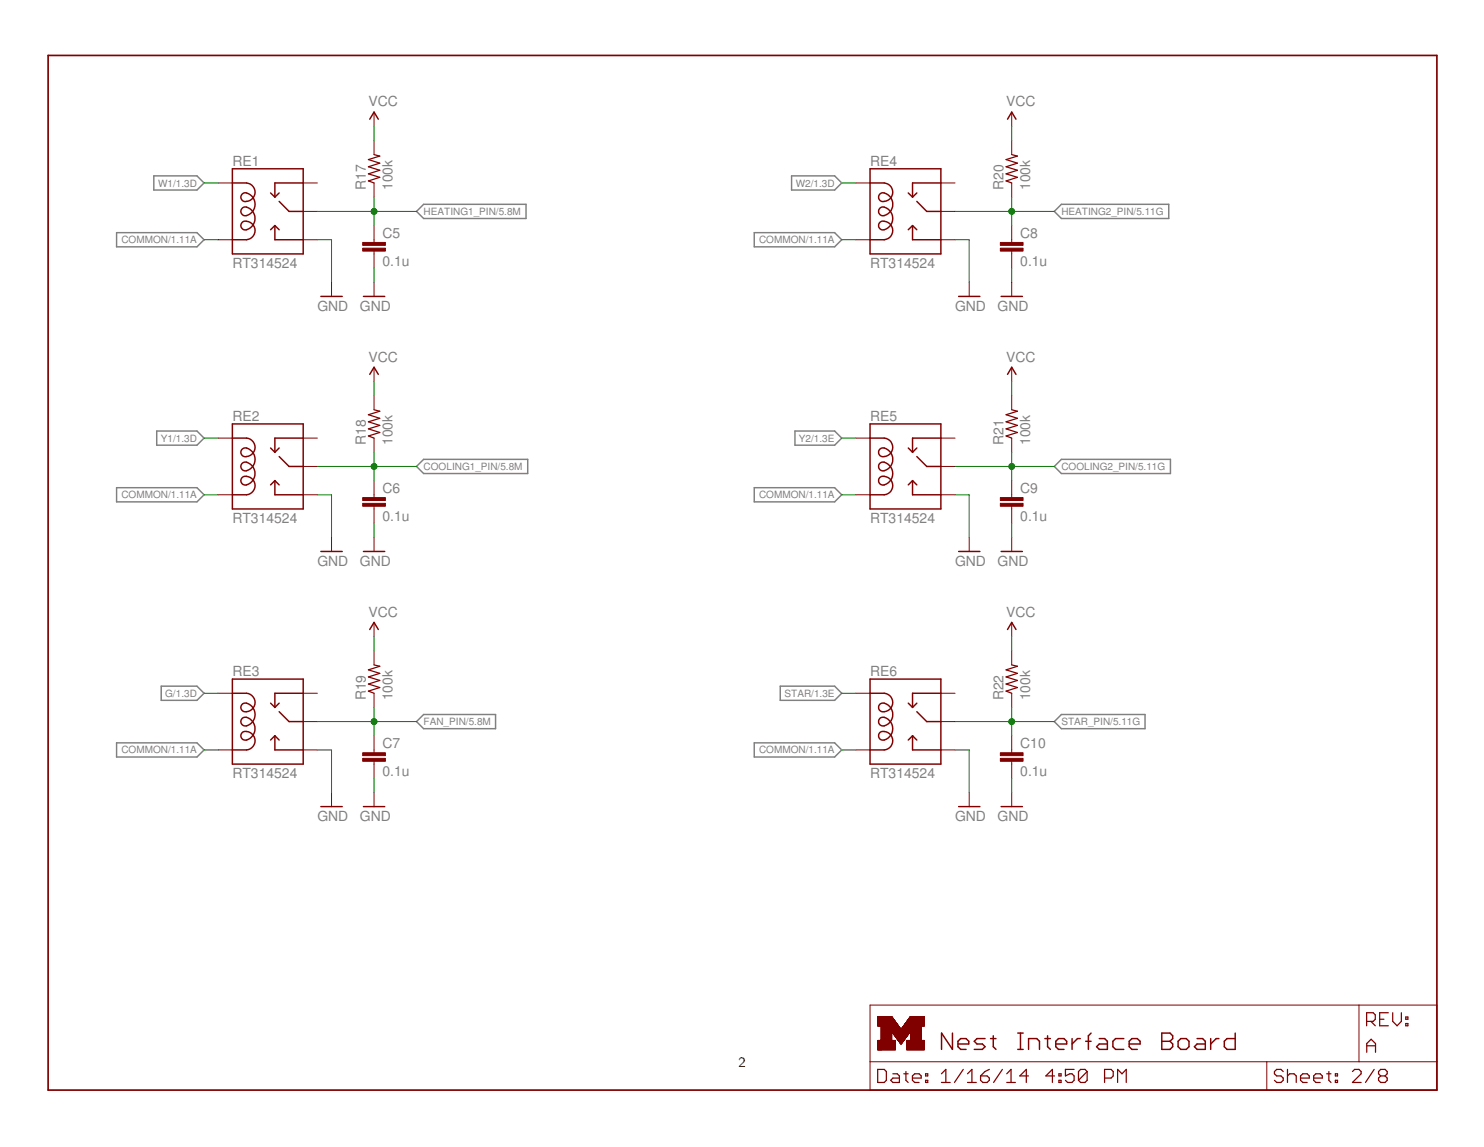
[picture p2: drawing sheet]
<svg xmlns="http://www.w3.org/2000/svg" width="279mm" height="216mm" viewBox="0 0 279 216" stroke-linecap="round" stroke-linejoin="round" font-family="sans-serif">
<g fill="none" stroke="#808080" stroke-width=".28">
<path d="M29 33.1h8.1l1.3 1.3-1.3 1.4h-8.1zM78.4 39.8l1.4-1.3h19.2v2.6h-19.2zM149 33.1h8.1l1.4 1.3-1.4 1.4h-8.1zM199.8 38.5h20.2v2.6h-20.2l-1.3-1.3zM21.9 43.8h15.2l1.3 1.3-1.3 1.4h-15.2zM142 43.8h15.1l1.4 1.3-1.4 1.4h-15.1zM21.9 91.8h15.2l1.3 1.3-1.3 1.4h-15.2zM29.5 81.1h7.6l1.3 1.4-1.3 1.3h-7.6zM78.4 87.8l1.4-1.3h19.6v2.6h-19.6zM142 91.8h15.1l1.4 1.3-1.4 1.4h-15.1zM149.7 81.1h7.4l1.4 1.4-1.4 1.3h-7.4zM199.8 86.5h20.6v2.6h-20.6l-1.3-1.3z"/>
<path d="M21.9 139.8h15.2l1.3 1.4-1.3 1.3h-15.2zM30.4 129.2h6.7l1.3 1.3-1.3 1.3h-6.7zM78.4 135.8l1.4-1.3h13.5v2.7h-13.5zM142 139.8h15.1l1.4 1.4-1.4 1.3h-15.1zM146.9 129.2h10.2l1.4 1.3-1.4 1.3h-10.2zM199.8 134.5h15.8v2.7h-15.8l-1.3-1.4z"/>
</g>
<g fill="none" stroke="#800000" stroke-width=".28">
<path d="M43.8 34.4h2.6a1.73 1.73 0 0 1 1.6 2.1 1.73 1.73 0 0 1-2.3 1.3 .86 .86 0 0 1-.1-1.2 .86 .86 0 0 1 1.2-.1 2.16 2.16 0 0 1 1.2 2.4 2.16 2.16 0 0 1-2.1 1.7 .86 .86 0 0 1-.4-1.3 .86 .86 0 0 1 1.3-.2 2.16 2.16 0 0 1 1.2 2.4 2.16 2.16 0 0 1-2.1 1.7 .83 .83 0 0 1-.5-1 .83 .83 0 0 1 1-.5 1.74 1.74 0 0 1 1.6 1.7 1.74 1.74 0 0 1-1.6 1.7h-2.6M43.8 31.8h13.3v16h-13.3zM50.9 36.3l.9 .8M52.6 37.9l1.8 1.9h2.7M52.6 36.3l-.8 .8M57.1 34.4h-5.3v2.7M69.6 22.4l.8-1.3 .8 1.3M163.8 34.4h2.7a1.73 1.73 0 0 1 1.5 2.1 1.73 1.73 0 0 1-2.3 1.3 .86 .86 0 0 1-.1-1.2 .86 .86 0 0 1 1.3-.1 2.15 2.15 0 0 1 1.2 2.4 2.15 2.15 0 0 1-2.1 1.7 .86 .86 0 0 1-.5-1.3 .86 .86 0 0 1 1.4-.2 2.16 2.16 0 0 1 1.1 2.4 2.16 2.16 0 0 1-2 1.7 .83 .83 0 0 1-.6-1 .83 .83 0 0 1 1.1-.5 1.74 1.74 0 0 1 1.6 1.7 1.74 1.74 0 0 1-1.6 1.7h-2.7M163.8 31.8h13.3v16h-13.3zM171 36.3l.8 .8M172.6 37.9l1.9 1.9h2.6M172.6 36.3l-.8 .8"/>
<path d="M177.1 34.4h-5.3v2.7M189.7 22.4l.8-1.3 .8 1.3M51.8 42.5v2.6h5.3M51.8 42.5l.8 .7M51.8 42.5l-.9 .7M60.4 55.8h4M68.4 55.8h4M171.8 42.5v2.6h5.3M171.8 42.5l.8 .7M171.8 42.5l-.8 .7M180.5 55.8h4M188.5 55.8h4"/>
<path d="M43.8 79.8h13.3v16h-13.3zM69.6 70.5l.8-1.4 .8 1.4M163.8 79.8h13.3v16h-13.3zM189.7 70.5l.8-1.4 .8 1.4M43.8 82.5h2.6a1.73 1.73 0 0 1 1.6 2.1 1.73 1.73 0 0 1-2.3 1.2 .87 .87 0 0 1-.1-1.2 .87 .87 0 0 1 1.2-.1 2.16 2.16 0 0 1 1.2 2.4 2.16 2.16 0 0 1-2.1 1.7 .86 .86 0 0 1-.4-1.3 .86 .86 0 0 1 1.3-.1 2.15 2.15 0 0 1 1.2 2.4 2.15 2.15 0 0 1-2.1 1.6 .88 .88 0 0 1-.4-1.2 .88 .88 0 0 1 1.3-.3 1.73 1.73 0 0 1 1.2 1.9 1.73 1.73 0 0 1-1.6 1.5h-2.6M50.9 84.3l.9 .8M51.8 90.5v2.6h5.3M51.8 90.5l.8 .8M51.8 90.5l-.9 .8M52.6 85.9l1.8 1.9h2.7M52.6 84.3l-.8 .8M57.1 82.5h-5.3v2.6"/>
<path d="M163.8 82.5h2.7a1.73 1.73 0 0 1 1.5 2.1 1.73 1.73 0 0 1-2.3 1.2 .87 .87 0 0 1-.1-1.2 .87 .87 0 0 1 1.3-.1 2.15 2.15 0 0 1 1.2 2.4 2.15 2.15 0 0 1-2.1 1.7 .86 .86 0 0 1-.5-1.3 .86 .86 0 0 1 1.4-.1 2.15 2.15 0 0 1 1.1 2.4 2.15 2.15 0 0 1-2 1.6 .88 .88 0 0 1-.5-1.2 .88 .88 0 0 1 1.3-.3 1.73 1.73 0 0 1 1.3 1.9 1.73 1.73 0 0 1-1.6 1.5h-2.7M171 84.3l.8 .8M171.8 90.5v2.6h5.3M171.8 90.5l.8 .8M171.8 90.5l-.8 .8M172.6 85.9l1.9 1.9h2.6M172.6 84.3l-.8 .8M177.1 82.5h-5.3v2.6M60.4 103.8h4M68.4 103.8h4M69.6 118.5l.8-1.3 .8 1.3M180.5 103.8h4"/>
<path d="M188.5 103.8h4M189.7 118.5l.8-1.3 .8 1.3M43.8 130.5h2.6a1.72 1.72 0 0 1 1.6 2.1 1.72 1.72 0 0 1-2.3 1.2 .86 .86 0 0 1-.1-1.2 .86 .86 0 0 1 1.2-.1 2.16 2.16 0 0 1 1.2 2.4 2.16 2.16 0 0 1-2.1 1.7 .86 .86 0 0 1-.4-1.3 .86 .86 0 0 1 1.3-.1 2.16 2.16 0 0 1 1.2 2.4 2.16 2.16 0 0 1-2.1 1.7 .83 .83 0 0 1-.5-1.1 .83 .83 0 0 1 1-.5 1.74 1.74 0 0 1 1.6 1.7 1.74 1.74 0 0 1-1.6 1.8h-2.6M43.8 127.8h13.3v16h-13.3zM50.9 132.4l.9 .8M51.8 138.5v2.7h5.3M51.8 138.5l.8 .8M51.8 138.5l-.9 .8M52.6 134l1.8 1.8h2.7M52.6 132.4l-.8 .8M57.1 130.5h-5.3v2.7M163.8 130.5h2.7a1.72 1.72 0 0 1 1.5 2.1 1.72 1.72 0 0 1-2.3 1.2 .86 .86 0 0 1-.1-1.2 .86 .86 0 0 1 1.3-.1 2.15 2.15 0 0 1 1.2 2.4 2.15 2.15 0 0 1-2.1 1.7 .86 .86 0 0 1-.5-1.3 .86 .86 0 0 1 1.4-.1 2.16 2.16 0 0 1 1.1 2.4 2.16 2.16 0 0 1-2 1.7 .83 .83 0 0 1-.6-1.1 .83 .83 0 0 1 1.1-.5 1.74 1.74 0 0 1 1.6 1.7 1.74 1.74 0 0 1-1.6 1.8h-2.7"/>
<path d="M163.8 127.8h13.3v16h-13.3zM171 132.4l.8 .8M171.8 138.5v2.7h5.3M171.8 138.5l.8 .8M171.8 138.5l-.8 .8M172.6 134l1.9 1.8h2.6M172.6 132.4l-.8 .8M177.1 130.5h-5.3v2.7M60.4 151.8h4M68.4 151.8h4M180.5 151.8h4M188.5 151.8h4"/>
<path d="M179.3 194.5v3l-2-3v3M180.4 196.5h2v-.5l-.5-.5h-1l-.5 .5v1l.5 .5h1M185.5 195.5h-1.6l-.5 .5 .5 .5h1.1l.5 .5-.5 .5h-1.6M186.5 195.5h1M187 195v2l.5 .5M191.6 197.5h1M191.6 194.5h1M192.1 194.5v3M193.7 197.5v-2h1.5l.5 .5v1.5M196.7 195.5h1.1M197.2 195v2l.6 .5M198.8 196.5h2v-.5l-.5-.5h-1l-.5 .5v1l.5 .5h1"/>
<path d="M201.8 195.5v2M203.4 195.5h-.5l-1.1 1M204.4 196h1M205.4 194.5l-.5 .5v2.5M207 195.5h1l.5 .5v1.5h-1.5l-.5-.5 .5-.5h1.5M211.6 195.5h-1.6l-.5 .5v1l.5 .5h1.6M212.6 196.5h2.1v-.5l-.6-.5h-1l-.5 .5v1l.5 .5h1M218.7 194.5h1.6l.5 .5v.5l-.5 .5 .5 .5v.5l-.5 .5h-1.6zM218.7 196h1.6M221.8 196l.5-.5h1.1l.5 .5v1l-.5 .5h-1.1l-.5-.5zM225.4 195.5h1l.5 .5v1.5h-1.5l-.5-.5 .5-.5h1.5M227.9 195.5v2"/>
<path d="M229.5 195.5h-.5l-1.1 1M232.6 194.5v3h-1.6l-.5-.5v-1l.5-.5h1.6"/>
</g>
<g fill="none" stroke="#800000" stroke-width=".19">
<path d="M41.1 34.4h2.7M57.1 39.8h2.7M57.1 34.4h2.7M70.4 21.1v2.7M70.4 26.4v2.7M70.4 34.4v2.7M161.1 34.4h2.7M177.1 39.8h2.7M177.1 34.4h2.7M190.5 21.1v2.7M190.5 26.4v2.7M190.5 34.4v2.7"/>
<path d="M41.1 45.1h2.7M57.1 45.1h2.7M62.4 53.1v2.7M70.4 42.5v3.2M70.4 47.2v3.3M70.4 53.1v2.7M161.1 45.1h2.7M177.1 45.1h2.7M182.5 53.1v2.7M190.5 42.5v3.2M190.5 47.2v3.3M190.5 53.1v2.7"/>
<path d="M70.4 69.1v2.7M70.4 74.5v2.6M190.5 69.1v2.7M190.5 74.5v2.6M41.1 93.1h2.7M41.1 82.5h2.7M57.1 93.1h2.7M57.1 87.8h2.7M57.1 82.5h2.7M70.4 82.5v2.6M70.4 90.5v3.2M70.4 95.3v3.2"/>
<path d="M161.1 93.1h2.7M161.1 82.5h2.7M177.1 93.1h2.7M177.1 87.8h2.7M177.1 82.5h2.7M190.5 82.5v2.6M190.5 90.5v3.2M190.5 95.3v3.2M62.4 101.1v2.7M70.4 101.1v2.7M70.4 117.2v2.6M182.5 101.1v2.7"/>
<path d="M190.5 101.1v2.7M190.5 117.2v2.6M41.1 130.5h2.7M57.1 135.8h2.7M57.1 130.5h2.7M70.4 122.5v2.7M70.4 130.5v2.7M70.4 138.5v3.2M161.1 130.5h2.7M177.1 135.8h2.7M177.1 130.5h2.7M190.5 122.5v2.7"/>
<path d="M190.5 130.5v2.7M190.5 138.5v3.2M41.1 141.2h2.7M57.1 141.2h2.7M62.4 149.2v2.6M70.4 143.3v3.2M70.4 149.2v2.6M161.1 141.2h2.7M177.1 141.2h2.7M182.5 149.2v2.6M190.5 143.3v3.2M190.5 149.2v2.6"/>
<path d="M163.8 189.2h106.7v16h-106.7zM163.8 199.9h106.7M165.3 197.6h3.3M165.3 197.5h3.3M165.3 197.4h3.3M165.3 197.3h3.3M165.3 197.2h3.3M165.3 197.1h3.3M165.3 197h3.3M165.3 196.9h3.3M165.3 196.8h3.3M165.3 196.7h3.3"/>
<path d="M165.3 196.6h3.3M165.3 196.5h3.3M165.3 196.4h3.3M165.3 196.3h3.3M165.3 196.2h3.3M165.3 196.1h3.3M165.3 196h3.3M165.3 195.9h3.3M165.3 195.8h3.3M165.3 193.1h3.9M165.3 193.1h3.8M165.3 193h3.8"/>
<path d="M165.3 192.9l3.8 .1M165.3 192.9h3.7M165.3 192.8h3.7M165.3 192.7l3.6 .1M165.3 192.7h3.6M165.3 192.6h3.5M165.3 192.5h3.4M165.3 192.4l3.4 .1M165.3 192.4h3.4M165.3 192.4h3.3M165.3 192.3h3.3M165.3 192.2h3.2"/>
<path d="M165.3 192.1l3.2 .1M165.3 192.1h3.1M165.3 192h3.1M165.3 191.9h3M165.3 191.8l3 .1M165.3 191.8h2.9M165.3 191.7h2.9M165.3 191.7h2.8M165.3 191.6l2.8 .1M165.3 191.6h2.8M165.3 191.6h2.7M165.3 191.5h2.7"/>
<path d="M165.3 191.4h2.6M165.3 191.3h2.6M165.3 197.7h.7M165.9 195.8h2M165.9 195.7h2M165.9 195.6h2M165.9 195.5h2M165.9 195.4h2M165.9 195.3h2M165.9 195.2h2M165.9 195.1h2M165.9 195h2"/>
<path d="M165.9 194.9h2M165.9 194.8h2M165.9 194.7h2M165.9 194.6h2M165.9 194.5h2M165.9 194.4h2M165.9 194.3h2M165.9 194.2h2M165.9 194.2h5.5M165.9 194.1h7.5M165.9 194h7.5M165.9 193.9h7.5"/>
<path d="M165.9 193.8h7.5M165.9 193.7h3.7M165.9 193.6h3.6M165.9 193.5l3.6 .1M165.9 193.5h3.5M165.9 193.4l3.5 .1M165.9 193.4h3.5M165.9 193.3l3.4 .1M165.9 193.3h3.4M165.9 193.2h3.3M168 194.3h3.3M168 194.4h3.2"/>
<path d="M168.1 194.4h3.1M168.1 194.5h3.1M168.1 194.5h3M168.2 194.6h2.9M168.3 194.7h2.7M168.3 194.8h2.7M168.4 194.9h2.5M168.5 194.9h2.3M168.5 195h2.3M168.6 195.1h2.1M168.6 195.9l-3.3 .1M168.6 195.2h2"/>
<path d="M168.7 195.2h1.9M168.7 195.3h1.9M168.7 195.3h1.8M168.8 195.4h1.7M168.8 195.5h1.6M168.9 195.5h1.5M168.9 195.6h1.5M168.9 195.6h1.4M169 195.6h1.3M169 195.7h1.3M169.1 195.8h1.1M169.1 195.9h1"/>
<path d="M169.2 195.9h.9M169.2 196h.8M169.3 196.1h.7M169.3 196.1h.6M169.4 196.2h.5M169.4 196.3h.5M169.5 196.3h.3M169.5 196.4h.3M169.5 196.4h.2M169.6 196.5h.1M169.7 193.7h3.7M169.8 196.4h-.3"/>
<path d="M169.8 193.6h3.6M169.8 193.5h3.6M169.9 193.5h3.5M169.9 193.4h3.5M170 193.3h3.4M170.1 196h-.9M170.1 193.2h3.3M170.2 193.1h3.8M170.2 193h3.8M170.2 195.7l-1.1 .1M170.3 192.9h3.7M170.3 192.8h3.7"/>
<path d="M170.4 192.7h3.6M170.5 192.7h3.5M170.5 195.4h-1.7M170.5 192.6h3.5M170.6 192.5h3.4M170.6 192.4h3.4M170.7 192.4h3.3M170.7 192.3h3.3M170.7 197.6h3.3M170.7 197.5h3.3M170.7 197.4h3.3M170.7 197.3h3.3"/>
<path d="M170.7 197.2h3.3M170.7 197.1h3.3M170.7 197h3.3M170.7 196.9h3.3M170.7 196.8h3.3M170.7 196.7h3.3M170.7 196.6h3.3M170.7 196.5h3.3M170.7 196.4h3.3M170.7 196.3h3.3M170.7 196.2h3.3M170.7 196.1h3.3"/>
<path d="M170.7 196h3.3M170.7 195.9h3.3M170.8 192.2h3.2M170.8 195h-2.3M170.9 192.1h3.1M170.9 192h3.1M170.9 194.8h-2.5M171 191.9h3M171 191.8h3M171.1 191.8h2.9M171.1 191.7h2.9M171.2 191.7h2.8"/>
<path d="M171.2 191.6h2.8M171.3 191.5h2.7M171.3 194.2l-3.3 .1M171.3 194.2v.1M171.3 191.4h2.7M171.4 195.8h.1M171.4 191.4h2.6M171.4 191.3h2.6M171.4 195.8h2M171.4 195.7h2M171.4 195.6h2M171.4 195.5h2"/>
<path d="M171.4 195.4h2M171.4 195.3h2M171.4 195.2h2M171.4 195.1h2M171.4 195h2M171.4 194.9h2M171.4 194.8h2M171.4 194.7h2M171.4 194.6h2M171.4 194.5h2M171.4 194.4h2M171.4 194.3h2"/>
<path d="M171.4 194.2h2M173.4 194.1h-7.5M173.4 193.1h.1M174 193.1h-3.9M238.5 199.9v5.3M255.9 189.2v10.7"/>
</g>
<g fill="none" stroke="#800000" stroke-width=".23">
<path d="M70.4 29.1l1.1 .3-2.1 .6 2.1 .7-2.1 .7 2.1 .6-2.1 .7 2.1 .7-2.1 .7 1 .3M190.5 29.1l1.1 .3-2.2 .6 2.2 .7-2.2 .7 2.2 .6-2.2 .7 2.2 .7-2.2 .7 1.1 .3M70.4 77.1l1.1 .3-2.1 .7 2.1 .6-2.1 .7 2.1 .7-2.1 .6 2.1 .7-2.1 .7 1 .4M190.5 77.1l1.1 .3-2.2 .7 2.2 .6-2.2 .7 2.2 .7-2.2 .6 2.2 .7-2.2 .7 1.1 .4M70.4 125.2l1.1 .2-2.1 .7 2.1 .6-2.1 .7 2.1 .7-2.1 .7 2.1 .6-2.1 .7 1 .4M190.5 125.2l1.1 .2-2.2 .7 2.2 .6-2.2 .7 2.2 .7-2.2 .7 2.2 .6-2.2 .7 1.1 .4M257.3 192.3h1.2l.4-.4v-.9l-.4-.4h-1.2v2.5M257.3 198.1v-1.7l.8-.8 .9 .8v1.7M257.3 196.8h1.7M258.1 192.3l.8 .8M259.8 191.9h.8M261.4 190.6h-1.6v2.5h1.6"/>
<path d="M262.2 190.6v1.7l.8 .8 .8-.8v-1.7M264.7 192.7h.4v.4h-.4zM264.7 191.4h.4v.5h-.4zM165.2 201.3h1.3l.4 .4v1.6l-.4 .5h-1.3zM168.1 202.1h.8l.4 .4v1.3h-1.2l-.4-.5 .4-.4h1.2M170.2 202.1h.8M170.6 201.7v1.6l.4 .5M171.8 202.9h1.6v-.4l-.4-.4h-.8l-.4 .4v.8l.4 .5h.8M174.3 203.3h.4v.5h-.4zM174.3 202.1h.4v.4h-.4zM177.2 203.8h1.7M177.2 202.1l.9-.8v2.5"/>
<path d="M181.4 201.3l-1.7 2.5M182.2 203.8h1.6M182.2 202.1l.8-.8v2.5M184.6 202.5h1.2l.5 .4v.4l-.5 .5h-.8l-.4-.5zM186.3 201.3l-.9 .4-.8 .8M188.7 201.3l-1.6 2.5M189.5 203.8h1.7M189.5 202.1l.9-.8v2.5M193.6 202.5h-1.6l1.2-1.2v2.5M198.5 202.5h-1.6l1.2-1.2v2.5M199.4 203.3h.4v.5h-.4zM199.4 202.1h.4v.4h-.4z"/>
<path d="M202.2 201.3h-1.6v1.2l.8-.4h.4l.4 .4v.8l-.4 .5h-.8l-.4-.5M204.7 201.7v1.6l-.4 .5h-.8l-.4-.5M204.7 201.7l-.4-.4h-.8l-.4 .4v1.6M204.7 201.7l-1.6 1.6M208 202.9h1.2l.4-.4v-.8l-.4-.4h-1.2v2.5M210.4 203.8v-2.5l.8 .8 .8-.8v2.5M241.6 201.7l-.4-.4h-.8l-.5 .4v.4l.5 .4h.8l.4 .4v.4l-.4 .5h-.8l-.5-.5M242.4 202.5l.4-.4h.8l.5 .4v1.3M242.4 201.3v2.5M244.9 202.9h1.6v-.4l-.4-.4h-.8l-.4 .4v.8l.4 .5h.8M247.3 202.9h1.7v-.4l-.4-.4h-.9l-.4 .4v.8l.4 .5h.9M249.8 202.1h.8"/>
<path d="M250.2 201.7v1.6l.4 .5M251.4 203.3h.4v.5h-.4zM251.4 202.1h.4v.4h-.4zM254.6 201.7l.4-.4h.9l.4 .4v.4l-1.7 1.7h1.7M258.7 201.3l-1.6 2.5M259.9 202.5l-.4 .4v.4l.4 .5h.9l.4-.5v-.4l-.4-.4M259.9 202.5l-.4-.4v-.4l.4-.4h.9l.4 .4v.4l-.4 .4M259.9 202.5h.9"/>
</g>
<g fill="#800000" stroke="#800000" stroke-width=".19">
<path d="M68.3 46.7h4.3v.6h-4.3z"/>
<path d="M68.3 45.6h4.3v.6h-4.3z"/>
<path d="M68.3 94.7h4.3v.6h-4.3z"/>
<path d="M68.3 93.7h4.3v.5h-4.3z"/>
<path d="M68.3 142.7h4.3v.6h-4.3z"/>
<path d="M68.3 141.7h4.3v.5h-4.3z"/>
<path d="M188.3 46.7h4.3v.6h-4.3z"/>
<path d="M188.3 45.6h4.3v.6h-4.3z"/>
<path d="M188.3 94.7h4.3v.6h-4.3z"/>
<path d="M188.3 93.7h4.3v.5h-4.3z"/>
<path d="M188.3 142.7h4.3v.6h-4.3z"/>
<path d="M188.3 141.7h4.3v.5h-4.3z"/>
</g>
<path d="M9.1 10.4h261.4v194.8h-261.4z" fill="none" stroke="#800000" stroke-width=".32"/>
<g fill="none" stroke="#008000" stroke-width=".19">
<path d="M38.4 34.4h2.7M59.8 39.8h18.6M70.4 23.8v2.6M70.4 37.1v5.4M158.5 34.4h2.6M179.8 39.8h18.7M190.5 23.8v2.6M190.5 37.1v5.4M38.4 45.1h2.7M59.8 45.1h2.6v8M70.4 50.5v2.6M158.5 45.1h2.6"/>
<path d="M179.8 45.1h2.7v8M190.5 50.5v2.6M70.4 71.8v2.7M190.5 71.8v2.7M38.4 93.1h2.7M38.4 82.5h2.7M59.8 93.1h2.6v8M59.8 87.8h18.6M70.4 85.1v5.4M70.4 98.5v2.6M158.5 93.1h2.6M158.5 82.5h2.6"/>
<path d="M179.8 93.1h2.7v8M179.8 87.8h18.7M190.5 85.1v5.4M190.5 98.5v2.6M70.4 119.8v2.7M190.5 119.8v2.7M38.4 130.5h2.7M59.8 135.8h18.6M70.4 133.2v5.3M158.5 130.5h2.6M179.8 135.8h18.7M190.5 133.2v5.3"/>
<path d="M38.4 141.2h2.7M59.8 141.2h2.6v8M70.4 146.5v2.7M158.5 141.2h2.6M179.8 141.2h2.7v8M190.5 146.5v2.7"/>
</g>
<g fill="#008000" stroke="#008000" stroke-width=".19">
<circle cx="70.4" cy="39.8" r=".53"/>
<circle cx="70.4" cy="87.8" r=".53"/>
<circle cx="70.4" cy="135.8" r=".53"/>
<circle cx="190.5" cy="39.8" r=".53"/>
<circle cx="190.5" cy="87.8" r=".53"/>
<circle cx="190.5" cy="135.8" r=".53"/>
</g>
<text font-size="2.7" x="139" y="200.9">2</text>
<g font-size="2.6" fill="#808080">
<text x="69.4" y="20">VCC</text>
<text x="189.4" y="20">VCC</text>
<text x="43.7" y="31.2">RE1</text>
<text x="68.9" y="35.8" transform="rotate(-90 68.9 35.8)">R17</text>
<text x="73.9" y="35.8" transform="rotate(-90 73.9 35.8)">100k</text>
<text x="163.8" y="31.2">RE4</text>
<text x="188.9" y="35.8" transform="rotate(-90 188.9 35.8)">R20</text>
<text x="194" y="35.8" transform="rotate(-90 194 35.8)">100k</text>
<text x="72" y="44.7">C5</text>
<text x="192.1" y="44.7">C8</text>
<text x="43.7" y="50.5">RT314524</text>
<text x="72" y="50.1">0.1u</text>
<text x="163.8" y="50.5">RT314524</text>
<text x="192.1" y="50.1">0.1u</text>
<text x="59.8" y="58.5">GND</text>
<text x="67.8" y="58.5">GND</text>
<text x="179.8" y="58.5">GND</text>
<text x="187.8" y="58.5">GND</text>
<text x="69.4" y="68.1">VCC</text>
<text x="189.4" y="68.1">VCC</text>
<text x="43.7" y="79.3">RE2</text>
<text x="68.9" y="83.8" transform="rotate(-90 68.9 83.8)">R18</text>
<text x="73.9" y="83.8" transform="rotate(-90 73.9 83.8)">100k</text>
<text x="163.8" y="79.3">RE5</text>
<text x="188.9" y="83.8" transform="rotate(-90 188.9 83.8)">R21</text>
<text x="194" y="83.8" transform="rotate(-90 194 83.8)">100k</text>
<text x="72" y="92.7">C6</text>
<text x="192.1" y="92.7">C9</text>
<text x="43.7" y="98.5">RT314524</text>
<text x="72" y="98.1">0.1u</text>
<text x="163.8" y="98.5">RT314524</text>
<text x="192.1" y="98.1">0.1u</text>
<text x="59.8" y="106.5">GND</text>
<text x="67.8" y="106.5">GND</text>
<text x="179.8" y="106.5">GND</text>
<text x="187.8" y="106.5">GND</text>
<text x="69.4" y="116.1">VCC</text>
<text x="189.4" y="116.1">VCC</text>
<text x="43.7" y="127.3">RE3</text>
<text x="68.9" y="131.8" transform="rotate(-90 68.9 131.8)">R19</text>
<text x="73.9" y="131.8" transform="rotate(-90 73.9 131.8)">100k</text>
<text x="163.8" y="127.3">RE6</text>
<text x="188.9" y="131.8" transform="rotate(-90 188.9 131.8)">R22</text>
<text x="194" y="131.8" transform="rotate(-90 194 131.8)">100k</text>
<text x="72" y="140.8">C7</text>
<text x="192.1" y="140.8">C10</text>
<text x="43.7" y="146.5">RT314524</text>
<text x="72" y="146.1">0.1u</text>
<text x="163.8" y="146.5">RT314524</text>
<text x="192.1" y="146.1">0.1u</text>
<text x="59.8" y="154.5">GND</text>
<text x="67.8" y="154.5">GND</text>
<text x="179.8" y="154.5">GND</text>
<text x="187.8" y="154.5">GND</text>
</g>
<g font-size="1.9" fill="#808080">
<text x="29.8" y="35.1">W1/1.3D</text>
<text x="149.8" y="35.1">W2/1.3D</text>
<text x="79.8" y="40.5">HEATING1_PIN/5.8M</text>
<text x="199.8" y="40.5">HEATING2_PIN/5.11G</text>
<text x="22.8" y="45.8">COMMON/1.11A</text>
<text x="142.9" y="45.8">COMMON/1.11A</text>
<text x="30.3" y="83.1">Y1/1.3D</text>
<text x="150.4" y="83.1">Y2/1.3E</text>
<text x="79.8" y="88.5">COOLING1_PIN/5.8M</text>
<text x="199.8" y="88.5">COOLING2_PIN/5.11G</text>
<text x="22.8" y="93.8">COMMON/1.11A</text>
<text x="142.9" y="93.8">COMMON/1.11A</text>
<text x="31.1" y="131.2">G/1.3D</text>
<text x="147.7" y="131.2">STAR/1.3E</text>
<text x="79.8" y="136.5">FAN_PIN/5.8M</text>
<text x="199.8" y="136.5">STAR_PIN/5.11G</text>
<text x="22.8" y="141.8">COMMON/1.11A</text>
<text x="142.9" y="141.8">COMMON/1.11A</text>
</g>
</svg>
